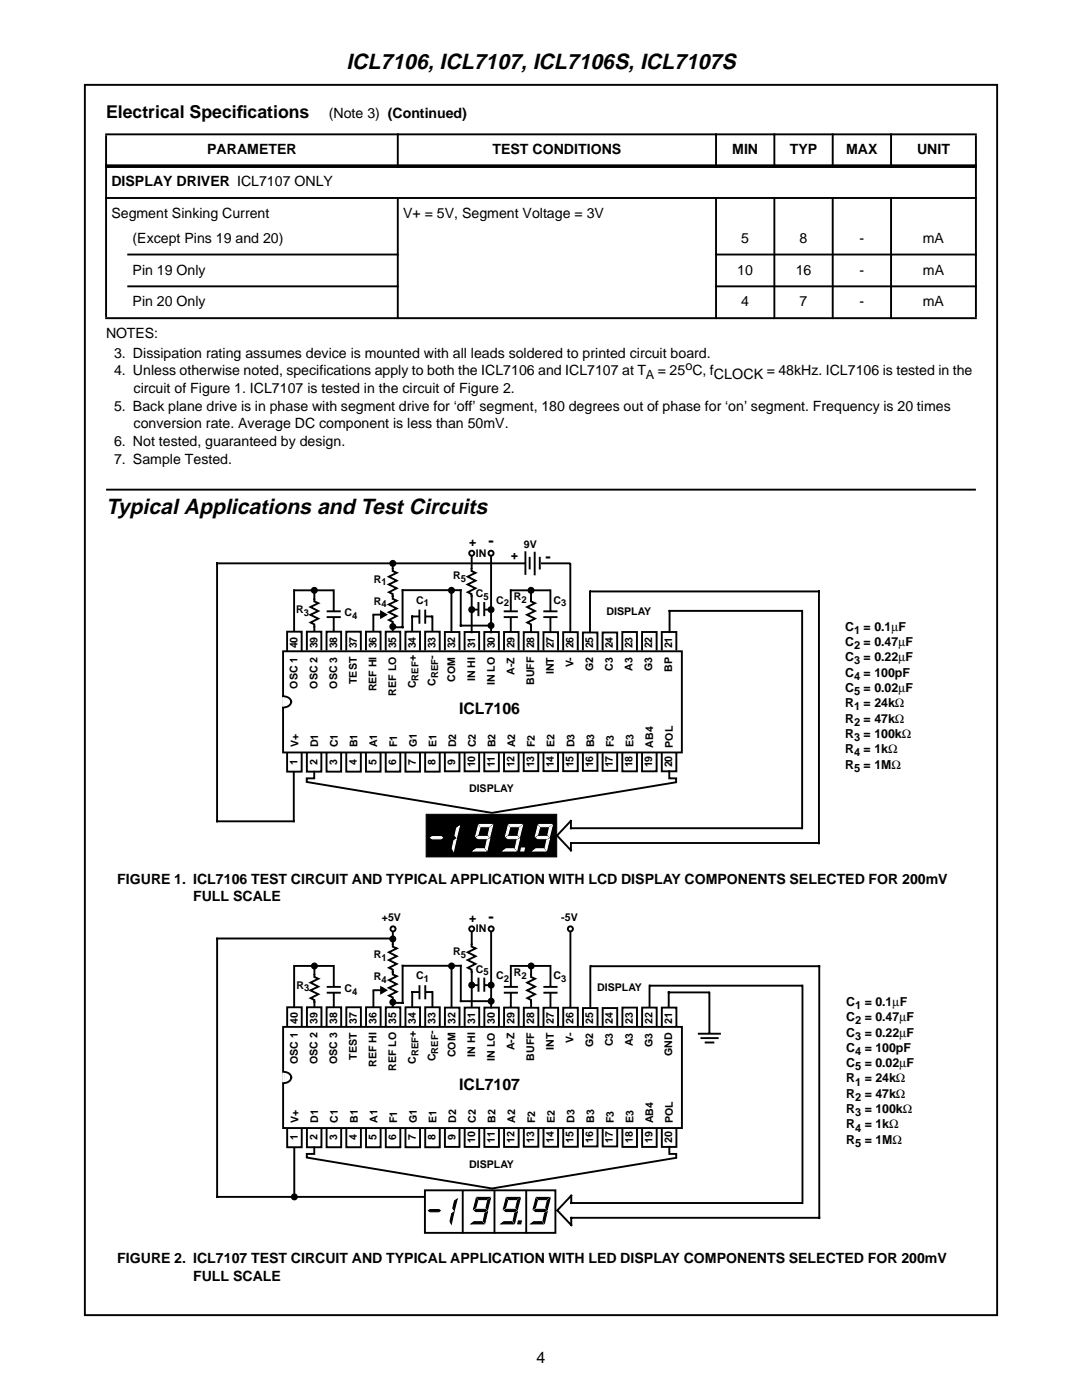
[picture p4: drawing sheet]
<svg xmlns="http://www.w3.org/2000/svg" width="216mm" height="279mm" viewBox="0 0 216 279" stroke-linecap="round" stroke-linejoin="round" font-family="sans-serif">
<path d="M16.9 16.9h182.1v245.6h-182.1zM62.7 118v8.4" fill="none" stroke="#000" stroke-width=".38"/>
<g fill="#000" stroke="#000" stroke-width=".38">
<path d="M79.4 26.6v6.9zM142.9 26.6v6.9zM154.5 26.6v6.9zM166.2 26.6v6.9zM177.8 26.6v6.9zM21 26.8h173.9zM21 39.5h173.9zM25.4 50.8h54.2zM25.4 57.2h54.2zM142.7 50.8h52.2zM142.7 57.2h52.2zM21.2 27v36.3z"/>
<path d="M79.4 39.3v24.4zM142.9 39.3v24.4zM154.5 39.3v24.4zM166.2 39.3v24.4zM177.8 39.3v24.4zM194.7 27v36.3zM21 63.5h173.9zM21.2 97.7h173.5z"/>
</g>
<path d="M21 33.2h173.9z" fill="#000" stroke="#000" stroke-width=".72" stroke-linecap="butt"/>
<path d="M62.2 119.7h1.1v5.1h-1.1z" fill-rule="evenodd" fill="#fff"/>
<path d="M58.7 117.8v8.1M62.7 119.6v.4l.8 .4-1.6 .7 1.6 .8-1.6 .8 1.6 .8-1.5 .7 .7 .4v.4M66.6 117.8v8.1" fill="none" stroke="#000" stroke-width=".38"/>
<path d="M66.2 122h.6v1.1h-.6z" fill-rule="evenodd" fill="#fff"/>
<g fill="none" stroke="#000" stroke-width=".38">
<path d="M58.7 117.8h7.7M106 118v8.4M65.4 123.2h2.4M65.4 122h2.4"/>
<circle cx="62.7" cy="117.8" r=".5"/>
</g>
<path d="M62.3 117.6l.4-.3v.5v-.5a.51 .51 0 0 1 .5 .6 .51 .51 0 0 1-.6 .4 .51 .51 0 0 1-.3-.7z" fill="#000"/>
<path d="M105.4 119.7h1.2v5.1h-1.2z" fill-rule="evenodd" fill="#fff"/>
<path d="M101.9 117.8v8.1M106 119.6v.4l.8 .4-1.6 .7 1.5 .8-1.5 .8 1.5 .8-1.5 .7 .8 .4v.4M109.8 117.8v8.3" fill="none" stroke="#000" stroke-width=".38"/>
<path d="M84.7 150.4h2.9v3.6h-2.9z" fill-rule="evenodd" fill="#fff"/>
<path d="M84.8 150.4v3.6h2.9v-3.6" fill="none" stroke="#000" stroke-width=".38"/>
<path d="M80.9 150.4h2.9v3.6h-2.9z" fill-rule="evenodd" fill="#fff"/>
<path d="M80.9 150.4v3.6h2.9v-3.6" fill="none" stroke="#000" stroke-width=".38"/>
<path d="M77 150.4h2.9v3.6h-2.9z" fill-rule="evenodd" fill="#fff"/>
<path d="M77 150.4v3.6h2.9v-3.6" fill="none" stroke="#000" stroke-width=".38"/>
<path d="M73.1 150.5h2.9v3.5h-2.9z" fill-rule="evenodd" fill="#fff"/>
<path d="M73 150.5v3.5h2.9v-3.5" fill="none" stroke="#000" stroke-width=".38"/>
<path d="M69.1 150.4h2.9v3.6h-2.9z" fill-rule="evenodd" fill="#fff"/>
<path d="M69.1 150.4v3.6h2.9v-3.6" fill="none" stroke="#000" stroke-width=".38"/>
<path d="M65.2 150.4h2.9v3.6h-2.9z" fill-rule="evenodd" fill="#fff"/>
<path d="M65.2 150.4v3.6h2.9v-3.6" fill="none" stroke="#000" stroke-width=".38"/>
<path d="M61.3 150.4h2.9v3.6h-2.9z" fill-rule="evenodd" fill="#fff"/>
<path d="M61.2 150.4v3.6h2.9v-3.6" fill="none" stroke="#000" stroke-width=".38"/>
<path d="M57.3 150.3h2.9v3.7h-2.9z" fill-rule="evenodd" fill="#fff"/>
<path d="M57.3 150.3v3.7h2.9v-3.7" fill="none" stroke="#000" stroke-width=".38"/>
<path d="M88.7 150.5h2.9v3.4h-2.9z" fill-rule="evenodd" fill="#fff"/>
<path d="M88.8 150.5v3.4h2.9v-3.4" fill="none" stroke="#000" stroke-width=".38"/>
<path d="M92.6 150.5h2.9v3.4h-2.9z" fill-rule="evenodd" fill="#fff"/>
<path d="M92.7 150.5v3.4h2.9v-3.4" fill="none" stroke="#000" stroke-width=".38"/>
<path d="M96.5 150.4h3v3.5h-3z" fill-rule="evenodd" fill="#fff"/>
<path d="M96.6 150.4v3.5h2.9v-3.5" fill="none" stroke="#000" stroke-width=".38"/>
<path d="M100.5 150.5h2.9v3.4h-2.9z" fill-rule="evenodd" fill="#fff"/>
<path d="M100.6 150.5v3.4h2.9v-3.4" fill="none" stroke="#000" stroke-width=".38"/>
<path d="M120.1 150.5h2.9v3.3h-2.9z" fill-rule="evenodd" fill="#fff"/>
<path d="M120.2 150.5v3.3h3v-3.3" fill="none" stroke="#000" stroke-width=".38"/>
<path d="M116.2 150.5h2.9v3.3h-2.9z" fill-rule="evenodd" fill="#fff"/>
<path d="M116.3 150.5v3.3h2.9v-3.3" fill="none" stroke="#000" stroke-width=".38"/>
<path d="M112.4 150.4h2.9v3.5h-2.9z" fill-rule="evenodd" fill="#fff"/>
<path d="M112.4 150.4v3.5h2.9v-3.5" fill="none" stroke="#000" stroke-width=".38"/>
<path d="M108.4 150.4h2.9v3.5h-2.9z" fill-rule="evenodd" fill="#fff"/>
<path d="M108.4 150.4v3.5h3v-3.5" fill="none" stroke="#000" stroke-width=".38"/>
<path d="M104.5 150.4h2.9v3.5h-2.9z" fill-rule="evenodd" fill="#fff"/>
<path d="M104.5 150.4v3.5h2.9v-3.5" fill="none" stroke="#000" stroke-width=".38"/>
<path d="M131.7 150.4h2.9v3.5h-2.9z" fill-rule="evenodd" fill="#fff"/>
<path d="M132 150.4v3.5h3v-3.5" fill="none" stroke="#000" stroke-width=".38"/>
<path d="M127.8 150.4h2.9v3.5h-2.9z" fill-rule="evenodd" fill="#fff"/>
<path d="M128.1 150.4v3.5h2.9v-3.5" fill="none" stroke="#000" stroke-width=".38"/>
<path d="M123.9 150.4h2.9v3.5h-2.9z" fill-rule="evenodd" fill="#fff"/>
<path d="M124.2 150.4v3.5h2.9v-3.5" fill="none" stroke="#000" stroke-width=".38"/>
<path d="M84.7 126.1h2.9v3.5h-2.9z" fill-rule="evenodd" fill="#fff"/>
<path d="M84.8 129.6v-3.5h2.9v3.5" fill="none" stroke="#000" stroke-width=".38"/>
<path d="M80.9 126.1h2.9v3.5h-2.9z" fill-rule="evenodd" fill="#fff"/>
<path d="M80.9 129.6v-3.5h2.9v3.5" fill="none" stroke="#000" stroke-width=".38"/>
<path d="M77 126.1h2.9v3.5h-2.9z" fill-rule="evenodd" fill="#fff"/>
<path d="M77 129.6v-3.5h2.9v3.5" fill="none" stroke="#000" stroke-width=".38"/>
<path d="M73.1 126.1h2.9v3.5h-2.9z" fill-rule="evenodd" fill="#fff"/>
<path d="M73 129.6v-3.5h2.9v3.5" fill="none" stroke="#000" stroke-width=".38"/>
<path d="M69.1 126.1h2.9v3.5h-2.9z" fill-rule="evenodd" fill="#fff"/>
<path d="M69.1 129.6v-3.5h2.9v3.5" fill="none" stroke="#000" stroke-width=".38"/>
<path d="M65.2 126.1h2.9v3.5h-2.9z" fill-rule="evenodd" fill="#fff"/>
<path d="M65.2 129.6v-3.5h2.9v3.5" fill="none" stroke="#000" stroke-width=".38"/>
<path d="M61.3 126.1h2.9v3.5h-2.9z" fill-rule="evenodd" fill="#fff"/>
<path d="M61.2 129.6v-3.5h2.9v3.5" fill="none" stroke="#000" stroke-width=".38"/>
<path d="M57.3 126.1h2.9v3.7h-2.9z" fill-rule="evenodd" fill="#fff"/>
<path d="M57.3 129.8v-3.7h2.9v3.7" fill="none" stroke="#000" stroke-width=".38"/>
<path d="M88.7 126.1h2.9v3.5h-2.9z" fill-rule="evenodd" fill="#fff"/>
<path d="M88.8 129.6v-3.5h2.9v3.5" fill="none" stroke="#000" stroke-width=".38"/>
<path d="M92.6 126.1h2.9v3.5h-2.9z" fill-rule="evenodd" fill="#fff"/>
<path d="M92.7 129.6v-3.5h2.9v3.5" fill="none" stroke="#000" stroke-width=".38"/>
<path d="M96.5 126.1h3v3.5h-3z" fill-rule="evenodd" fill="#fff"/>
<path d="M96.6 129.6v-3.5h2.9v3.5" fill="none" stroke="#000" stroke-width=".38"/>
<path d="M100.5 126.1h2.9v3.5h-2.9z" fill-rule="evenodd" fill="#fff"/>
<path d="M100.6 129.6v-3.5h2.9v3.5" fill="none" stroke="#000" stroke-width=".38"/>
<path d="M120.1 126.2h2.9v3.4h-2.9z" fill-rule="evenodd" fill="#fff"/>
<path d="M120.2 129.6v-3.4h3v3.4" fill="none" stroke="#000" stroke-width=".38"/>
<path d="M116.2 126.2h2.9v3.4h-2.9z" fill-rule="evenodd" fill="#fff"/>
<path d="M116.3 129.6v-3.4h2.9v3.4" fill="none" stroke="#000" stroke-width=".38"/>
<path d="M112.4 126.2h2.9v3.4h-2.9z" fill-rule="evenodd" fill="#fff"/>
<path d="M112.4 129.6v-3.4h2.9v3.4" fill="none" stroke="#000" stroke-width=".38"/>
<path d="M108.4 126.2h2.9v3.4h-2.9z" fill-rule="evenodd" fill="#fff"/>
<path d="M108.4 129.6v-3.4h3v3.4" fill="none" stroke="#000" stroke-width=".38"/>
<path d="M104.5 126.2h2.9v3.4h-2.9z" fill-rule="evenodd" fill="#fff"/>
<path d="M104.5 129.6v-3.4h2.9v3.4" fill="none" stroke="#000" stroke-width=".38"/>
<path d="M131.7 126.1h2.9v3.5h-2.9z" fill-rule="evenodd" fill="#fff"/>
<path d="M132 129.6v-3.5h3v3.5" fill="none" stroke="#000" stroke-width=".38"/>
<path d="M127.8 126.1h2.9v3.5h-2.9z" fill-rule="evenodd" fill="#fff"/>
<path d="M128.1 129.6v-3.5h2.9v3.5" fill="none" stroke="#000" stroke-width=".38"/>
<path d="M123.9 126.1h2.9v3.5h-2.9z" fill-rule="evenodd" fill="#fff"/>
<path d="M124.2 129.6v-3.5h2.9v3.5" fill="none" stroke="#000" stroke-width=".38"/>
<path d="M56.5 130h79.6v20.2h-79.6z" fill-rule="evenodd" fill="#fff" stroke="#000" stroke-width=".38"/>
<path d="M56.5 139l.7 .1a1.18 1.18 0 0 1 .9 1M58.1 140l-.4 .8-.5 .3-.7 .1M58.6 154.2v9.7M133.5 153.9v1.4h1.4v.8l-36.7 6.1-37-6.1v-.8h1.5v-1.3" fill="none" stroke="#000" stroke-width=".38"/>
<path d="M56.5 139.3v1.5" fill="none" stroke="#fff" stroke-width=".38"/>
<path d="M85 162.5h26.1v8.5h-26.1z" fill-rule="evenodd" fill="#000" stroke="#000" stroke-width=".21"/>
<path d="M101.5 122h.7v1.1h-.7z" fill-rule="evenodd" fill="#fff"/>
<path d="M100.7 123.2h2.4M100.7 122h2.4" fill="none" stroke="#000" stroke-width=".38"/>
<path d="M109.4 122h.7v1.1h-.7z" fill-rule="evenodd" fill="#fff"/>
<g fill="none" stroke="#000" stroke-width=".38">
<path d="M43.3 112.4h70.3M43.3 112.4v51.5h15.3M101.9 117.8h7.7M113.8 112.6v13.5M74.5 122.8v3.1M86 123h-3.8v2.9M86.3 123v2.9M108.6 123.2h2.4M108.6 122h2.4"/>
<circle cx="106" cy="117.8" r=".5"/>
</g>
<path d="M105.5 117.6l.5-.3v.5v-.5a.51 .51 0 0 1 .5 .6 .51 .51 0 0 1-.7 .4 .51 .51 0 0 1-.3-.7z" fill="#000"/>
<path d="M83.7 122.8h1.1v.7h-1.1z" fill-rule="evenodd" fill="#fff"/>
<path d="M78.4 112.6v13.3M83.7 121.9v2.4M84.8 121.9v2.4" fill="none" stroke="#000" stroke-width=".38"/>
<path d="M77.8 119.2h1.2v5.1h-1.2z" fill-rule="evenodd" fill="#fff"/>
<path d="M78.4 119.1v.4l.8 .4-1.6 .7 1.6 .8-1.6 .8 1.6 .8-1.6 .7 .8 .4v.4" fill="none" stroke="#000" stroke-width=".38"/>
<path d="M77.8 113.6h1.2v5.2h-1.2z" fill-rule="evenodd" fill="#fff"/>
<path d="M78.4 113.5v.5l.8 .3-1.6 .8 1.6 .8-1.6 .7 1.6 .8-1.6 .8 .8 .4v.4M91.9 117.8h-11.6v7.4h-2M74.5 122.7h1.4M76 122.1l1 .6-1 .5z" fill="none" stroke="#000" stroke-width=".38"/>
<path d="M76 122.1l1 .6-1 .5z" fill="#000"/>
<path d="M98 111.1v15.1z" fill="#fff" stroke="#000" stroke-width=".38"/>
<path d="M97.6 110.2l.4-.3v.5v-.5a.51 .51 0 0 1 .5 .6 .51 .51 0 0 1-.7 .4 .51 .51 0 0 1-.2-.7z" fill="#fff"/>
<circle cx="98" cy="110.4" r=".5" fill="none" stroke="#000" stroke-width=".38"/>
<path d="M94.1 111.1v15.1z" fill="#fff" stroke="#000" stroke-width=".38"/>
<path d="M93.7 110.2l.4-.3v.5v-.5a.51 .51 0 0 1 .5 .6 .51 .51 0 0 1-.7 .4 .51 .51 0 0 1-.2-.7z" fill="#fff"/>
<g fill="none" stroke="#000" stroke-width=".38">
<path d="M90.1 118v8"/>
<circle cx="90.1" cy="117.8" r=".5"/>
<circle cx="94.1" cy="110.4" r=".5"/>
</g>
<path d="M89.6 117.6l.5-.3v.5v-.5a.51 .51 0 0 1 .5 .6 .51 .51 0 0 1-.7 .4 .51 .51 0 0 1-.3-.7z" fill="#000"/>
<path d="M93.6 113.6h1.2v5.2h-1.2z" fill-rule="evenodd" fill="#fff"/>
<path d="M91.9 117.8v7.1h5.9M94.1 113.5v.5l.8 .3-1.6 .8 1.6 .8-1.6 .7 1.6 .8-1.6 .8 .8 .4v.4M94.1 121.7h3.7" fill="none" stroke="#000" stroke-width=".38"/>
<path d="M95.4 121.3h1.2v.7h-1.2z" fill-rule="evenodd" fill="#fff"/>
<g fill="none" stroke="#000" stroke-width=".38">
<path d="M117.7 118v8.1M117.9 118h45.5v50.3M95.5 120.3v2.5M96.6 120.3v2.5M159.9 121.9h-26.3v4.2M160.1 121.9v43.4M113.9 165.3h46M113.9 163.8l-2.7 3 2.7 2.9v-1.5h49.5M113.9 163.8v1.5"/>
<circle cx="78.4" cy="112.4" r=".5"/>
<circle cx="78.4" cy="125.1" r=".5"/>
<circle cx="94.1" cy="121.7" r=".5"/>
<circle cx="98" cy="121.7" r=".5"/>
<circle cx="98" cy="124.8" r=".5"/>
</g>
<path d="M78.1 112l.3-.1v.5v-.5a.51 .51 0 0 1 .5 .7 .51 .51 0 0 1-.9 .2 .51 .51 0 0 1 .1-.8zM77.9 124.8l.5-.3v.5v-.5a.51 .51 0 0 1 .5 .6 .51 .51 0 0 1-.7 .4 .51 .51 0 0 1-.3-.7zM93.7 121.4l.4-.3v.6v-.6a.51 .51 0 0 1 .5 .6 .51 .51 0 0 1-.7 .4 .51 .51 0 0 1-.2-.7zM97.6 124.6l.4-.3v.6v-.6a.51 .51 0 0 1 .5 .6 .51 .51 0 0 1-.7 .4 .51 .51 0 0 1-.2-.7zM97.6 121.4l.4-.3v.6v-.6a.51 .51 0 0 1 .5 .6 .51 .51 0 0 1-.7 .4 .51 .51 0 0 1-.2-.7z" fill="#000"/>
<g fill="#fff" stroke="#fff" stroke-width=".21">
<path d="M90.6 167.8l.4-.3-.5 2.3-.3-.5z" fill-rule="evenodd"/>
<path d="M95.5 164.8l.3 .4-.4 1.4-.5 .3z" fill-rule="evenodd"/>
<path d="M95.6 164.5h2.5l-.6 .5h-1.6z" fill-rule="evenodd"/>
<path d="M94.4 169.8l.6-.4h1.6l.3 .4z" fill-rule="evenodd"/>
<path d="M97.2 167.7l.5-.3-.5 2.3-.3-.4z" fill-rule="evenodd"/>
<path d="M95.1 167.2l.3-.3h1.9l.2 .2-.3 .3h-1.8z" fill-rule="evenodd"/>
<path d="M97.8 165.1l.5-.3-.6 2.2-.3-.4z" fill-rule="evenodd"/>
<path d="M91.1 165.3l.6-.4-.6 2.2-.3-.4z" fill-rule="evenodd"/>
<path d="M85.9 167.2l.3-.2h1.9l.2 .2-.3 .2h-1.7z" fill-rule="evenodd"/>
<path d="M101.4 164.8l.3 .4-.4 1.4-.4 .3z" fill-rule="evenodd"/>
<path d="M101.6 164.5h2.5l-.6 .5h-1.6z" fill-rule="evenodd"/>
<path d="M100.4 169.8l.6-.4h1.6l.3 .4z" fill-rule="evenodd"/>
<path d="M103.2 167.7l.5-.3-.6 2.3-.3-.4z" fill-rule="evenodd"/>
<path d="M101 167.2l.4-.3h1.9l.2 .2-.3 .3h-1.8z" fill-rule="evenodd"/>
<path d="M103.7 165.1l.5-.3-.5 2.2-.3-.4z" fill-rule="evenodd"/>
<path d="M107.4 164.8l.3 .4-.4 1.4-.5 .3z" fill-rule="evenodd"/>
<path d="M107.5 164.5h2.5l-.6 .5h-1.6z" fill-rule="evenodd"/>
<path d="M106.4 169.8l.5-.4h1.6l.3 .4z" fill-rule="evenodd"/>
<path d="M109.1 167.7l.5-.3-.5 2.3-.3-.4z" fill-rule="evenodd"/>
<path d="M107 167.2l.3-.3h1.9l.2 .2-.3 .3h-1.8z" fill-rule="evenodd"/>
<path d="M109.7 165.1l.5-.3-.6 2.2-.3-.4z" fill-rule="evenodd"/>
<path d="M104.1 169.2h.5l-.1 .6h-.6z" fill-rule="evenodd"/>
</g>
<path d="M104.7 111.9h3.2v.9h-3.2z" fill-rule="evenodd" fill="#fff"/>
<g fill="#fff" stroke="#000" stroke-width=".38">
<path d="M105.7 111.3v2.1z"/>
<path d="M106.7 110.3v4.3z"/>
<path d="M107.7 111.3v2.2z"/>
</g>
<path d="M104.8 110.2v4.3M62.7 192.9v8.4" fill="none" stroke="#000" stroke-width=".38"/>
<path d="M62.2 194.6h1.1v5.2h-1.1z" fill-rule="evenodd" fill="#fff"/>
<path d="M58.7 192.8v8M62.7 194.6v.4l.8 .3-1.5 .8 1.5 .8-1.6 .8 1.6 .7-1.5 .8 .7 .4v.4M66.6 192.8v8" fill="none" stroke="#000" stroke-width=".38"/>
<path d="M66.2 196.9h.6v1.1h-.6z" fill-rule="evenodd" fill="#fff"/>
<g fill="none" stroke="#000" stroke-width=".38">
<path d="M58.8 192.8h7.6M65.4 198.1h2.4M65.4 197h2.4M106 192.9v8.4"/>
<circle cx="62.7" cy="192.8" r=".5"/>
</g>
<path d="M62.3 192.5l.4-.2v.5v-.5a.51 .51 0 0 1 .5 .6 .51 .51 0 0 1-.6 .3 .51 .51 0 0 1-.3-.7z" fill="#000"/>
<path d="M105.4 194.6h1.2v5.2h-1.2z" fill-rule="evenodd" fill="#fff"/>
<path d="M101.9 192.8v8M106 194.6v.4l.8 .3-1.6 .8 1.6 .8-1.6 .8 1.6 .7-1.6 .8 .8 .4v.4M109.8 192.8v8.2" fill="none" stroke="#000" stroke-width=".38"/>
<path d="M84.7 225.4h2.9v3.6h-2.9z" fill-rule="evenodd" fill="#fff"/>
<path d="M84.8 225.4v3.6h2.9v-3.6" fill="none" stroke="#000" stroke-width=".38"/>
<path d="M80.9 225.4h2.9v3.6h-2.9z" fill-rule="evenodd" fill="#fff"/>
<path d="M80.9 225.4v3.6h2.9v-3.6" fill="none" stroke="#000" stroke-width=".38"/>
<path d="M77 225.4h2.9v3.6h-2.9z" fill-rule="evenodd" fill="#fff"/>
<path d="M77 225.4v3.6h2.9v-3.6" fill="none" stroke="#000" stroke-width=".38"/>
<path d="M73.1 225.4h2.9v3.6h-2.9z" fill-rule="evenodd" fill="#fff"/>
<path d="M73 225.4v3.6h2.9v-3.6" fill="none" stroke="#000" stroke-width=".38"/>
<path d="M69.1 225.4h2.9v3.6h-2.9z" fill-rule="evenodd" fill="#fff"/>
<path d="M69.1 225.4v3.6h2.9v-3.6" fill="none" stroke="#000" stroke-width=".38"/>
<path d="M65.2 225.4h2.9v3.6h-2.9z" fill-rule="evenodd" fill="#fff"/>
<path d="M65.2 225.4v3.6h2.9v-3.6" fill="none" stroke="#000" stroke-width=".38"/>
<path d="M61.3 225.4h2.9v3.6h-2.9z" fill-rule="evenodd" fill="#fff"/>
<path d="M61.2 225.4v3.6h2.9v-3.6" fill="none" stroke="#000" stroke-width=".38"/>
<path d="M57.4 225.2h2.9v3.8h-2.9z" fill-rule="evenodd" fill="#fff"/>
<path d="M57.3 225.2v3.8h2.9v-3.8" fill="none" stroke="#000" stroke-width=".38"/>
<path d="M88.7 225.4h2.9v3.5h-2.9z" fill-rule="evenodd" fill="#fff"/>
<path d="M88.8 225.4v3.5h2.9v-3.5" fill="none" stroke="#000" stroke-width=".38"/>
<path d="M92.7 225.4h2.9v3.5h-2.9z" fill-rule="evenodd" fill="#fff"/>
<path d="M92.7 225.4v3.5h2.9v-3.5" fill="none" stroke="#000" stroke-width=".38"/>
<path d="M96.6 225.4h2.9v3.5h-2.9z" fill-rule="evenodd" fill="#fff"/>
<path d="M96.7 225.4v3.5h2.9v-3.5" fill="none" stroke="#000" stroke-width=".38"/>
<path d="M100.5 225.4h2.9v3.5h-2.9z" fill-rule="evenodd" fill="#fff"/>
<path d="M100.6 225.4v3.5h2.9v-3.5" fill="none" stroke="#000" stroke-width=".38"/>
<path d="M120.1 225.4h2.9v3.4h-2.9z" fill-rule="evenodd" fill="#fff"/>
<path d="M120.3 225.4v3.4h2.9v-3.4" fill="none" stroke="#000" stroke-width=".38"/>
<path d="M116.2 225.4h2.9v3.4h-2.9z" fill-rule="evenodd" fill="#fff"/>
<path d="M116.3 225.4v3.4h2.9v-3.4" fill="none" stroke="#000" stroke-width=".38"/>
<path d="M112.4 225.4h2.9v3.5h-2.9z" fill-rule="evenodd" fill="#fff"/>
<path d="M112.4 225.4v3.5h2.9v-3.5" fill="none" stroke="#000" stroke-width=".38"/>
<path d="M108.4 225.4h2.9v3.5h-2.9z" fill-rule="evenodd" fill="#fff"/>
<path d="M108.5 225.4v3.5h2.9v-3.5" fill="none" stroke="#000" stroke-width=".38"/>
<path d="M104.5 225.4h2.9v3.5h-2.9z" fill-rule="evenodd" fill="#fff"/>
<path d="M104.5 225.4v3.5h2.9v-3.5" fill="none" stroke="#000" stroke-width=".38"/>
<path d="M131.7 225.4h3v3.5h-3z" fill-rule="evenodd" fill="#fff"/>
<path d="M132.1 225.4v3.5h2.9v-3.5" fill="none" stroke="#000" stroke-width=".38"/>
<path d="M127.8 225.4h2.9v3.5h-2.9z" fill-rule="evenodd" fill="#fff"/>
<path d="M128.1 225.4v3.5h2.9v-3.5" fill="none" stroke="#000" stroke-width=".38"/>
<path d="M123.9 225.4h2.9v3.5h-2.9z" fill-rule="evenodd" fill="#fff"/>
<path d="M124.2 225.4v3.5h2.9v-3.5" fill="none" stroke="#000" stroke-width=".38"/>
<path d="M84.7 201h2.9v3.6h-2.9z" fill-rule="evenodd" fill="#fff"/>
<path d="M84.8 204.6v-3.6h2.9v3.6" fill="none" stroke="#000" stroke-width=".38"/>
<path d="M80.9 201h2.9v3.6h-2.9z" fill-rule="evenodd" fill="#fff"/>
<path d="M80.9 204.6v-3.6h2.9v3.6" fill="none" stroke="#000" stroke-width=".38"/>
<path d="M77 201h2.9v3.6h-2.9z" fill-rule="evenodd" fill="#fff"/>
<path d="M77 204.6v-3.6h2.9v3.6" fill="none" stroke="#000" stroke-width=".38"/>
<path d="M73.1 201h2.9v3.6h-2.9z" fill-rule="evenodd" fill="#fff"/>
<path d="M73 204.6v-3.6h2.9v3.6" fill="none" stroke="#000" stroke-width=".38"/>
<path d="M69.1 201h2.9v3.6h-2.9z" fill-rule="evenodd" fill="#fff"/>
<path d="M69.1 204.6v-3.6h2.9v3.6" fill="none" stroke="#000" stroke-width=".38"/>
<path d="M65.2 201h2.9v3.6h-2.9z" fill-rule="evenodd" fill="#fff"/>
<path d="M65.2 204.6v-3.6h2.9v3.6" fill="none" stroke="#000" stroke-width=".38"/>
<path d="M61.3 201h2.9v3.6h-2.9z" fill-rule="evenodd" fill="#fff"/>
<path d="M61.2 204.6v-3.6h2.9v3.6" fill="none" stroke="#000" stroke-width=".38"/>
<path d="M57.4 201h2.9v3.7h-2.9z" fill-rule="evenodd" fill="#fff"/>
<path d="M57.3 204.7v-3.7h2.9v3.7" fill="none" stroke="#000" stroke-width=".38"/>
<path d="M88.7 201.1h2.9v3.4h-2.9z" fill-rule="evenodd" fill="#fff"/>
<path d="M88.8 204.5v-3.4h2.9v3.4" fill="none" stroke="#000" stroke-width=".38"/>
<path d="M92.7 201.1h2.9v3.4h-2.9z" fill-rule="evenodd" fill="#fff"/>
<path d="M92.7 204.5v-3.4h2.9v3.4" fill="none" stroke="#000" stroke-width=".38"/>
<path d="M96.6 201.1h2.9v3.5h-2.9z" fill-rule="evenodd" fill="#fff"/>
<path d="M96.7 204.6v-3.5h2.9v3.5" fill="none" stroke="#000" stroke-width=".38"/>
<path d="M100.5 201.1h2.9v3.4h-2.9z" fill-rule="evenodd" fill="#fff"/>
<path d="M100.6 204.5v-3.4h2.9v3.4" fill="none" stroke="#000" stroke-width=".38"/>
<path d="M120.1 201.2h2.9v3.3h-2.9z" fill-rule="evenodd" fill="#fff"/>
<path d="M120.3 204.5v-3.3h2.9v3.3" fill="none" stroke="#000" stroke-width=".38"/>
<path d="M116.2 201.2h2.9v3.3h-2.9z" fill-rule="evenodd" fill="#fff"/>
<path d="M116.3 204.5v-3.3h2.9v3.3" fill="none" stroke="#000" stroke-width=".38"/>
<path d="M112.4 201.1h2.9v3.5h-2.9z" fill-rule="evenodd" fill="#fff"/>
<path d="M112.4 204.6v-3.5h2.9v3.5" fill="none" stroke="#000" stroke-width=".38"/>
<path d="M108.4 201.1h2.9v3.5h-2.9z" fill-rule="evenodd" fill="#fff"/>
<path d="M108.5 204.6v-3.5h2.9v3.5" fill="none" stroke="#000" stroke-width=".38"/>
<path d="M104.5 201.1h2.9v3.5h-2.9z" fill-rule="evenodd" fill="#fff"/>
<path d="M104.5 204.6v-3.5h2.9v3.5" fill="none" stroke="#000" stroke-width=".38"/>
<path d="M131.7 201.1h3v3.5h-3z" fill-rule="evenodd" fill="#fff"/>
<path d="M132.1 204.6v-3.5h2.9v3.5" fill="none" stroke="#000" stroke-width=".38"/>
<path d="M127.8 201.1h2.9v3.5h-2.9z" fill-rule="evenodd" fill="#fff"/>
<path d="M128.1 204.6v-3.5h2.9v3.5" fill="none" stroke="#000" stroke-width=".38"/>
<path d="M123.9 201.1h2.9v3.5h-2.9z" fill-rule="evenodd" fill="#fff"/>
<path d="M124.2 204.6v-3.5h2.9v3.5" fill="none" stroke="#000" stroke-width=".38"/>
<path d="M56.5 204.9h79.6v20.2h-79.6z" fill-rule="evenodd" fill="#fff" stroke="#000" stroke-width=".38"/>
<path d="M56.6 213.9l.7 .2a1.15 1.15 0 0 1 .8 .9M58.1 215l-.4 .8-.5 .3-.6 .1M58.7 229.1v9.8M133.6 228.9v1.4h1.3v.8l-36.7 6.1-37-6.2v-.7h1.5v-1.3" fill="none" stroke="#000" stroke-width=".38"/>
<path d="M56.5 214.3v1.5" fill="none" stroke="#fff" stroke-width=".38"/>
<path d="M101.5 196.9h.7v1.1h-.7z" fill-rule="evenodd" fill="#fff"/>
<path d="M100.7 198.1h2.5M100.7 197h2.5" fill="none" stroke="#000" stroke-width=".38"/>
<path d="M109.4 196.9h.7v1.1h-.7z" fill-rule="evenodd" fill="#fff"/>
<g fill="none" stroke="#000" stroke-width=".38">
<path d="M43.3 187.3h35.1M43.3 187.4v51.5h41.4M74.5 197.8v3M86.1 198h-3.8v2.8M86.3 198v2.8M101.9 192.8h7.7M108.6 198.1h2.5M108.6 197h2.5M113.8 186v15"/>
<circle cx="106" cy="192.8" r=".5"/>
</g>
<path d="M105.5 192.5l.5-.2v.5v-.5a.51 .51 0 0 1 .5 .6 .51 .51 0 0 1-.7 .3 .51 .51 0 0 1-.3-.7z" fill="#000"/>
<path d="M83.7 197.8h1.1v.6h-1.1z" fill-rule="evenodd" fill="#fff"/>
<path d="M78.4 185.3v15.5M83.7 196.8v2.4M84.9 196.8v2.4" fill="none" stroke="#000" stroke-width=".38"/>
<path d="M77.8 194.1h1.2v5.2h-1.2z" fill-rule="evenodd" fill="#fff"/>
<path d="M78.4 194.1v.4l.8 .3-1.6 .8 1.6 .8-1.6 .7 1.6 .8-1.6 .8 .8 .4v.4" fill="none" stroke="#000" stroke-width=".38"/>
<path d="M77.8 188.6h1.2v5.1h-1.2z" fill-rule="evenodd" fill="#fff"/>
<path d="M74.5 197.6h1.4M76 197l1 .6-1 .6zM78.4 188.5v.4l.8 .4-1.6 .7 1.6 .8-1.6 .8 1.6 .8-1.6 .7 .8 .4v.4M91.9 192.7h-11.6v7.4h-2" fill="none" stroke="#000" stroke-width=".38"/>
<path d="M76 197l1 .6-1 .6z" fill="#000"/>
<path d="M98 186v15.1z" fill="#fff" stroke="#000" stroke-width=".38"/>
<path d="M97.6 185.1l.4-.2v.5v-.5a.51 .51 0 0 1 .5 .6 .51 .51 0 0 1-.7 .3 .51 .51 0 0 1-.2-.7z" fill="#fff"/>
<circle cx="98" cy="185.4" r=".5" fill="none" stroke="#000" stroke-width=".38"/>
<path d="M94.1 186v15z" fill="#fff" stroke="#000" stroke-width=".38"/>
<path d="M93.9 184.9h.2v.5v-.5a.51 .51 0 0 1 .5 .6 .51 .51 0 0 1-.8 .3 .51 .51 0 0 1 .1-.9z" fill="#fff"/>
<g fill="none" stroke="#000" stroke-width=".38">
<path d="M90.1 192.9v8.1"/>
<circle cx="90.1" cy="192.8" r=".5"/>
<circle cx="94.1" cy="185.4" r=".5"/>
</g>
<path d="M89.7 192.5l.4-.2v.5v-.5a.51 .51 0 0 1 .5 .6 .51 .51 0 0 1-.7 .3 .51 .51 0 0 1-.2-.7z" fill="#000"/>
<path d="M93.6 188.6h1.1v5.1h-1.1z" fill-rule="evenodd" fill="#fff"/>
<path d="M91.9 192.7v7.1h5.9M94.1 188.5v.4l.8 .4-1.6 .7 1.6 .8-1.6 .8 1.6 .8-1.5 .7 .7 .4v.4M94.1 196.6h3.7" fill="none" stroke="#000" stroke-width=".38"/>
<path d="M95.5 196.3h1.1v.6h-1.1z" fill-rule="evenodd" fill="#fff"/>
<g fill="none" stroke="#000" stroke-width=".38">
<path d="M95.5 195.3v2.4M96.6 195.3v2.4"/>
<circle cx="78.4" cy="187.4" r=".5"/>
<circle cx="94.1" cy="196.6" r=".5"/>
<circle cx="98" cy="196.6" r=".5"/>
<circle cx="98" cy="199.8" r=".5"/>
<circle cx="78.4" cy="200" r=".5"/>
</g>
<path d="M78.1 186.9h.3v.5v-.5a.51 .51 0 0 1 .5 .7 .51 .51 0 0 1-.8 .2 .51 .51 0 0 1 0-.9zM93.9 196.2l.2-.1v.5v-.5a.51 .51 0 0 1 .5 .7 .51 .51 0 0 1-.8 .2 .51 .51 0 0 1 .1-.8zM97.6 199.5l.4-.2v.5v-.5a.51 .51 0 0 1 .5 .6 .51 .51 0 0 1-.7 .4 .51 .51 0 0 1-.2-.8zM97.6 196.4l.4-.3v.5v-.5a.51 .51 0 0 1 .5 .6 .51 .51 0 0 1-.7 .4 .51 .51 0 0 1-.2-.7zM77.9 199.8l.5-.3v.5v-.5a.51 .51 0 0 1 .5 .6 .51 .51 0 0 1-.7 .4 .51 .51 0 0 1-.3-.7z" fill="#000"/>
<path d="M84.8 237.6h26v8.4h-26z" fill-rule="evenodd" fill="#fff" stroke="#000" stroke-width=".38"/>
<path d="M58.3 238.6l.4-.2v.5v-.5a.51 .51 0 0 1 .5 .6 .51 .51 0 0 1-.7 .3 .51 .51 0 0 1-.2-.7z" fill="#000"/>
<circle cx="58.7" cy="238.9" r=".5" fill="none" stroke="#000" stroke-width=".38"/>
<path d="M78.2 184.9h.2v.5v-.5a.51 .51 0 0 1 .5 .6 .51 .51 0 0 1-.8 .3 .51 .51 0 0 1 .1-.9z" fill="#fff"/>
<circle cx="78.4" cy="185.4" r=".5" fill="none" stroke="#000" stroke-width=".38"/>
<path d="M113.6 184.9h.2v.5v-.5a.51 .51 0 0 1 .5 .6 .51 .51 0 0 1-.8 .3 .51 .51 0 0 1 .1-.9z" fill="#fff"/>
<g fill="none" stroke="#000" stroke-width=".38">
<path d="M117.8 192.8v8.1M118 192.8h45.5v50.3M129.6 196.7v4.2M129.7 196.7h30.2M141.5 198.1h-8.1v2.9M141.5 198.1v8M160.1 196.7v43.4M139.4 206.3h4.3M140 207.2h3.2M140.8 208.1h1.5M92.3 237.7v8.3M98.7 237.7v8.3"/>
<path d="M105 237.7v8.3M111.2 241.6l2.8 2.9v-1.5h49.5M159.9 240.1h-45.9v-1.5l-2.8 3"/>
<circle cx="113.8" cy="185.4" r=".5"/>
</g>
<g fill="#000" stroke="#000" stroke-width=".21">
<path d="M95 239.2l.3 .4-.4 1.4-.4 .3z" fill-rule="evenodd"/>
<path d="M95.2 239h2.5l-.6 .4h-1.6z" fill-rule="evenodd"/>
<path d="M101 239.2l.3 .4-.4 1.4-.5 .3z" fill-rule="evenodd"/>
<path d="M101.1 239h2.5l-.6 .4h-1.5z" fill-rule="evenodd"/>
<path d="M106.9 239.2l.3 .4-.4 1.4-.4 .3z" fill-rule="evenodd"/>
<path d="M107.1 239h2.5l-.6 .4h-1.6z" fill-rule="evenodd"/>
<path d="M85.5 241.6l.3-.2h1.8l.3 .2-.3 .2h-1.8z" fill-rule="evenodd"/>
<path d="M90.1 242.2l.5-.3-.5 2.4-.3-.6z" fill-rule="evenodd"/>
<path d="M90.7 239.7l.5-.4-.5 2.2-.4-.3z" fill-rule="evenodd"/>
<path d="M94 244.3l.6-.5h1.6l.3 .5z" fill-rule="evenodd"/>
<path d="M94.7 241.6l.3-.2h1.9l.2 .2-.3 .2h-1.8z" fill-rule="evenodd"/>
<path d="M96.8 242.1l.5-.3-.6 2.3-.3-.4z" fill-rule="evenodd"/>
<path d="M97.3 239.6l.5-.4-.5 2.2-.3-.4z" fill-rule="evenodd"/>
<path d="M100 244.3l.5-.5h1.6l.3 .5z" fill-rule="evenodd"/>
<path d="M100.6 241.6l.3-.2h1.9l.3 .2-.3 .2h-1.9z" fill-rule="evenodd"/>
<path d="M102.7 242.1l.5-.3-.5 2.3-.3-.4z" fill-rule="evenodd"/>
<path d="M103.3 239.6l.5-.4-.6 2.2-.3-.4z" fill-rule="evenodd"/>
<path d="M103.4 243.7h.6l-.1 .6h-.6z" fill-rule="evenodd"/>
<path d="M105.9 244.3l.6-.5h1.6l.3 .5z" fill-rule="evenodd"/>
<path d="M106.6 241.6l.3-.2h1.9l.2 .2-.3 .2h-1.8z" fill-rule="evenodd"/>
<path d="M108.7 242.1l.5-.3-.6 2.3-.3-.4z" fill-rule="evenodd"/>
<path d="M109.2 239.6l.6-.4-.6 2.2-.3-.4z" fill-rule="evenodd"/>
</g>
<g font-size="4.3">
<text x="69.1" y="13.8">ICL7106, ICL7107, ICL7106S, ICL7107S</text>
<text x="21.2" y="102.7">Typical Applications and Test Circuits</text>
</g>
<g font-size="3.5">
<text x="21.2" y="23.5">Electrical Specif</text>
<text x="47.2" y="23.5">ications</text>
</g>
<g font-size="3.2">
<text x="97.5" y="109.1">-</text>
<text x="109.9" y="110.4" transform="rotate(-180 109.9 110.4)">-</text>
<text x="91.6" y="142.5">ICL7106</text>
<text x="97.5" y="184">-</text>
<text x="91.6" y="217.5">ICL7107</text>
<text x="107.1" y="272">4</text>
</g>
<g font-size="2.8">
<text x="65.6" y="23.5">(Note 3) (Continued)</text>
<text x="41.3" y="30.8">PARAMETER</text>
<text x="98.3" y="30.8">TEST CONDITIONS</text>
<text x="146.1" y="30.8">MIN</text>
<text x="157.6" y="30.8">TYP</text>
<text x="168.8" y="30.8">MAX</text>
<text x="183" y="30.8">UNIT</text>
<text x="22.2" y="37.2">DISPLAY DRIVER ICL7107 ONLY</text>
<text x="22.2" y="43.5">Segment Sinking Current</text>
<text x="80.4" y="43.5">V+ = 5V, Segment Voltage = 3V</text>
<text x="26.5" y="48.4">(Except Pins 19 and 20)</text>
<text x="147.9" y="48.4">5</text>
<text x="159.6" y="48.4">8</text>
<text x="171.5" y="48.4">-</text>
<text x="184.1" y="48.4">mA</text>
<text x="26.5" y="54.8">Pin 19 Only</text>
<text x="147.1" y="54.8">10</text>
<text x="158.8" y="54.8">16</text>
<text x="171.5" y="54.8">-</text>
<text x="184.2" y="54.8">mA</text>
<text x="26.5" y="61.1">Pin 20 Only</text>
<text x="147.9" y="61.1">4</text>
<text x="159.6" y="61.1">7</text>
<text x="171.5" y="61.1">-</text>
<text x="184.1" y="61.1">mA</text>
<text x="21.2" y="67.5">NOTES:</text>
<text x="22.8" y="71.4">3. Dissipation rating assumes device is mounted with all leads soldered to printed circuit board.</text>
<text x="22.8" y="74.9">4. Unless otherwise noted, specifications apply to both the ICL7106 and ICL7107 at T</text>
<text x="22.8" y="82">5. Back plane drive is in phase with segment drive for ‘off’ segment, 180 degrees out of phase for ‘on’ segment. Frequency is 20 times</text>
<text x="26.7" y="78.4">circuit of Figure 1. ICL7107 is tested in the circuit of Figure 2.</text>
<text x="22.8" y="89">6. Not tested, guaranteed by design.</text>
<text x="26.7" y="85.5">conversion rate. Average DC component is less than 50mV.</text>
<text x="22.8" y="92.5">7. Sample Tested.</text>
<text x="23.4" y="176.4">FIGURE 1. ICL7106 TEST CIRCUIT AND TYPICAL APPLICATION WITH LCD DISPLAY COMPONENTS SELECTED FOR 200mV</text>
<text x="38.5" y="179.9">FULL SCALE</text>
<text x="23.4" y="252">FIGURE 2. ICL7107 TEST CIRCUIT AND TYPICAL APPLICATION WITH LED DISPLAY COMPONENTS SELECTED FOR 200mV</text>
<text x="38.5" y="255.6">FULL SCALE</text>
</g>
<g font-size="2.5">
<text x="128.9" y="75.6">A = 25 C, fCLOCK = 48kHz. ICL7106 is tested in the</text>
<text x="136.8" y="73.8">o</text>
<text x="93.6" y="109.1">+</text>
<text x="103.4" y="110.3" transform="rotate(-180 103.4 110.3)">+</text>
<text x="168.6" y="125.9">C</text>
<text x="168.6" y="128.9">C</text>
<text x="168.6" y="132">C</text>
<text x="168.6" y="135">C</text>
<text x="168.6" y="138.1">C</text>
<text x="168.6" y="141.2">R</text>
<text x="168.6" y="144.2">R</text>
<text x="168.6" y="147.3">R</text>
<text x="168.6" y="153.4">R</text>
<text x="168.6" y="150.3">R</text>
<text x="172.3" y="150.3">= 1kΩ</text>
<text x="93.6" y="184">+</text>
<text x="168.8" y="200.7">C</text>
<text x="168.8" y="203.8">C</text>
<text x="168.8" y="206.9">C</text>
<text x="168.8" y="209.9">C</text>
<text x="168.8" y="213">C</text>
<text x="168.8" y="216">R</text>
<text x="168.8" y="219.1">R</text>
<text x="168.8" y="222.1">R</text>
<text x="168.8" y="225.2">R</text>
<text x="168.8" y="228.3">R</text>
</g>
<g font-size="2.2">
<text x="170.4" y="126.5">1 = 0.1µF</text>
<text x="170.4" y="129.6">2 = 0.47µF</text>
<text x="170.4" y="132.6">3 = 0.22µF</text>
<text x="170.4" y="135.7">4 = 100pF</text>
<text x="170.4" y="138.7">5 = 0.02µF</text>
<text x="170.4" y="141.8">1 = 24kΩ</text>
<text x="170.4" y="144.8">2 = 47kΩ</text>
<text x="170.4" y="147.9">3 = 100kΩ</text>
<text x="170.4" y="151">4</text>
<text x="170.4" y="154">5 = 1MΩ</text>
<text x="170.6" y="201.4">1 = 0.1µF</text>
<text x="170.6" y="204.4">2 = 0.47µF</text>
<text x="170.6" y="207.5">3 = 0.22µF</text>
<text x="170.6" y="210.5">4 = 100pF</text>
<text x="170.6" y="213.6">5 = 0.02µF</text>
<text x="170.6" y="216.7">1 = 24kΩ</text>
<text x="170.6" y="219.7">2 = 47kΩ</text>
<text x="170.6" y="222.8">3 = 100kΩ</text>
<text x="170.6" y="225.8">4 = 1kΩ</text>
<text x="170.6" y="228.9">5 = 1MΩ</text>
</g>
<g font-size="2.1">
<text x="95" y="111.1">IN</text>
<text x="104.5" y="109.4">9V</text>
<text x="74.6" y="116.3">R</text>
<text x="90.4" y="115.6">R</text>
<text x="95" y="119.2">C</text>
<text x="102.5" y="119.8">R</text>
<text x="59.1" y="122.4">R</text>
<text x="68.7" y="123">C</text>
<text x="74.6" y="120.7">R</text>
<text x="83" y="120.5">C</text>
<text x="99" y="120.5">C</text>
<text x="110.4" y="120.5">C</text>
<text x="121" y="122.7">DISPLAY</text>
<text x="59.4" y="129.4" transform="rotate(-90 59.4 129.4)">40</text>
<text x="63.3" y="129.4" transform="rotate(-90 63.3 129.4)">39</text>
<text x="67.3" y="129.4" transform="rotate(-90 67.3 129.4)">38</text>
<text x="71.2" y="129.4" transform="rotate(-90 71.2 129.4)">37</text>
<text x="75.1" y="129.4" transform="rotate(-90 75.1 129.4)">36</text>
<text x="79.1" y="129.4" transform="rotate(-90 79.1 129.4)">35</text>
<text x="83" y="129.4" transform="rotate(-90 83 129.4)">34</text>
<text x="86.9" y="131.5" transform="rotate(-90 86.9 131.5)">-</text>
<text x="86.9" y="129.4" transform="rotate(-90 86.9 129.4)">33</text>
<text x="90.8" y="129.4" transform="rotate(-90 90.8 129.4)">32</text>
<text x="94.8" y="129.4" transform="rotate(-90 94.8 129.4)">31</text>
<text x="98.7" y="129.4" transform="rotate(-90 98.7 129.4)">30</text>
<text x="102.6" y="129.4" transform="rotate(-90 102.6 129.4)">29</text>
<text x="106.6" y="129.4" transform="rotate(-90 106.6 129.4)">28</text>
<text x="110.5" y="129.4" transform="rotate(-90 110.5 129.4)">27</text>
<text x="114.4" y="129.4" transform="rotate(-90 114.4 129.4)">26</text>
<text x="118.4" y="129.4" transform="rotate(-90 118.4 129.4)">25</text>
<text x="122.3" y="129.4" transform="rotate(-90 122.3 129.4)">24</text>
<text x="126.2" y="129.4" transform="rotate(-90 126.2 129.4)">23</text>
<text x="130.2" y="129.4" transform="rotate(-90 130.2 129.4)">22</text>
<text x="134.1" y="129.4" transform="rotate(-90 134.1 129.4)">21</text>
<text x="59.4" y="137.4" transform="rotate(-90 59.4 137.4)">OSC 1</text>
<text x="63.3" y="137.4" transform="rotate(-90 63.3 137.4)">OSC 2</text>
<text x="67.3" y="137.4" transform="rotate(-90 67.3 137.4)">OSC 3</text>
<text x="71.2" y="136.5" transform="rotate(-90 71.2 136.5)">TEST</text>
<text x="83" y="137.4" transform="rotate(-90 83 137.4)">C</text>
<text x="83" y="132" transform="rotate(-90 83 132)">+</text>
<text x="86.9" y="136.8" transform="rotate(-90 86.9 136.8)">C</text>
<text x="90.8" y="136" transform="rotate(-90 90.8 136)">COM</text>
<text x="94.8" y="135.9" transform="rotate(-90 94.8 135.9)">IN HI</text>
<text x="98.7" y="136.7" transform="rotate(-90 98.7 136.7)">IN LO</text>
<text x="102.6" y="134.7" transform="rotate(-90 102.6 134.7)">A-Z</text>
<text x="106.6" y="136.7" transform="rotate(-90 106.6 136.7)">BUFF</text>
<text x="110.5" y="134.6" transform="rotate(-90 110.5 134.6)">INT</text>
<text x="114.4" y="133.1" transform="rotate(-90 114.4 133.1)">V-</text>
<text x="118.4" y="134" transform="rotate(-90 118.4 134)">G2</text>
<text x="122.3" y="133.9" transform="rotate(-90 122.3 133.9)">C3</text>
<text x="126.2" y="133.9" transform="rotate(-90 126.2 133.9)">A3</text>
<text x="130.2" y="134" transform="rotate(-90 130.2 134)">G3</text>
<text x="134.1" y="134.1" transform="rotate(-90 134.1 134.1)">BP</text>
<text x="75.1" y="138" transform="rotate(-90 75.1 138)">REF HI</text>
<text x="79.1" y="138.8" transform="rotate(-90 79.1 138.8)">REF LO</text>
<text x="59.6" y="149.2" transform="rotate(-90 59.6 149.2)">V+</text>
<text x="63.5" y="149.2" transform="rotate(-90 63.5 149.2)">D1</text>
<text x="67.4" y="149.2" transform="rotate(-90 67.4 149.2)">C1</text>
<text x="71.4" y="149.2" transform="rotate(-90 71.4 149.2)">B1</text>
<text x="75.3" y="149.2" transform="rotate(-90 75.3 149.2)">A1</text>
<text x="79.2" y="149.2" transform="rotate(-90 79.2 149.2)">F1</text>
<text x="83.2" y="149.2" transform="rotate(-90 83.2 149.2)">G1</text>
<text x="87.1" y="149.2" transform="rotate(-90 87.1 149.2)">E1</text>
<text x="91" y="149.2" transform="rotate(-90 91 149.2)">D2</text>
<text x="94.9" y="149.2" transform="rotate(-90 94.9 149.2)">C2</text>
<text x="98.9" y="149.2" transform="rotate(-90 98.9 149.2)">B2</text>
<text x="102.8" y="149.2" transform="rotate(-90 102.8 149.2)">A2</text>
<text x="106.7" y="149.2" transform="rotate(-90 106.7 149.2)">F2</text>
<text x="110.7" y="149.2" transform="rotate(-90 110.7 149.2)">E2</text>
<text x="114.6" y="149.2" transform="rotate(-90 114.6 149.2)">D3</text>
<text x="118.5" y="149.2" transform="rotate(-90 118.5 149.2)">B3</text>
<text x="122.5" y="149.2" transform="rotate(-90 122.5 149.2)">F3</text>
<text x="126.4" y="149.2" transform="rotate(-90 126.4 149.2)">E3</text>
<text x="130.3" y="149.2" transform="rotate(-90 130.3 149.2)">AB4</text>
<text x="134.3" y="149.2" transform="rotate(-90 134.3 149.2)">POL</text>
<text x="59.4" y="152.6" transform="rotate(-90 59.4 152.6)">1</text>
<text x="63.3" y="152.6" transform="rotate(-90 63.3 152.6)">2</text>
<text x="67.3" y="152.6" transform="rotate(-90 67.3 152.6)">3</text>
<text x="71.2" y="152.6" transform="rotate(-90 71.2 152.6)">4</text>
<text x="75.1" y="152.6" transform="rotate(-90 75.1 152.6)">5</text>
<text x="79.1" y="152.6" transform="rotate(-90 79.1 152.6)">6</text>
<text x="83" y="152.6" transform="rotate(-90 83 152.6)">7</text>
<text x="86.9" y="152.6" transform="rotate(-90 86.9 152.6)">8</text>
<text x="90.8" y="152.6" transform="rotate(-90 90.8 152.6)">9</text>
<text x="94.8" y="153.2" transform="rotate(-90 94.8 153.2)">10</text>
<text x="98.7" y="153.2" transform="rotate(-90 98.7 153.2)">11</text>
<text x="102.6" y="153.2" transform="rotate(-90 102.6 153.2)">12</text>
<text x="106.6" y="153.2" transform="rotate(-90 106.6 153.2)">13</text>
<text x="110.5" y="153.2" transform="rotate(-90 110.5 153.2)">14</text>
<text x="114.4" y="153.2" transform="rotate(-90 114.4 153.2)">15</text>
<text x="118.4" y="153.2" transform="rotate(-90 118.4 153.2)">16</text>
<text x="122.3" y="153.2" transform="rotate(-90 122.3 153.2)">17</text>
<text x="126.2" y="153.2" transform="rotate(-90 126.2 153.2)">18</text>
<text x="130.2" y="153.2" transform="rotate(-90 130.2 153.2)">19</text>
<text x="134.1" y="153.2" transform="rotate(-90 134.1 153.2)">20</text>
<text x="93.6" y="158">DISPLAY</text>
<text x="76.2" y="183.8">+5V</text>
<text x="112" y="183.8">-5V</text>
<text x="74.6" y="191.3">R</text>
<text x="90.4" y="190.6">R</text>
<text x="95" y="186">IN</text>
<text x="59.1" y="197.3">R</text>
<text x="68.7" y="198">C</text>
<text x="74.6" y="195.6">R</text>
<text x="83" y="195.5">C</text>
<text x="95" y="194.1">C</text>
<text x="99" y="195.5">C</text>
<text x="102.5" y="194.8">R</text>
<text x="110.5" y="195.5">C</text>
<text x="119.2" y="197.7">DISPLAY</text>
<text x="59.4" y="204.4" transform="rotate(-90 59.4 204.4)">40</text>
<text x="63.3" y="204.4" transform="rotate(-90 63.3 204.4)">39</text>
<text x="67.3" y="204.4" transform="rotate(-90 67.3 204.4)">38</text>
<text x="71.2" y="204.4" transform="rotate(-90 71.2 204.4)">37</text>
<text x="75.1" y="204.4" transform="rotate(-90 75.1 204.4)">36</text>
<text x="79.1" y="204.4" transform="rotate(-90 79.1 204.4)">35</text>
<text x="83" y="207" transform="rotate(-90 83 207)">+</text>
<text x="83" y="204.4" transform="rotate(-90 83 204.4)">34</text>
<text x="86.9" y="206.5" transform="rotate(-90 86.9 206.5)">-</text>
<text x="86.9" y="204.4" transform="rotate(-90 86.9 204.4)">33</text>
<text x="90.9" y="204.4" transform="rotate(-90 90.9 204.4)">32</text>
<text x="94.8" y="204.4" transform="rotate(-90 94.8 204.4)">31</text>
<text x="98.7" y="204.4" transform="rotate(-90 98.7 204.4)">30</text>
<text x="102.7" y="209.6" transform="rotate(-90 102.7 209.6)">A-Z</text>
<text x="102.7" y="204.4" transform="rotate(-90 102.7 204.4)">29</text>
<text x="106.6" y="204.4" transform="rotate(-90 106.6 204.4)">28</text>
<text x="110.5" y="209.5" transform="rotate(-90 110.5 209.5)">INT</text>
<text x="110.5" y="204.4" transform="rotate(-90 110.5 204.4)">27</text>
<text x="114.5" y="208.1" transform="rotate(-90 114.5 208.1)">V-</text>
<text x="114.5" y="204.4" transform="rotate(-90 114.5 204.4)">26</text>
<text x="118.4" y="208.9" transform="rotate(-90 118.4 208.9)">G2</text>
<text x="118.4" y="204.4" transform="rotate(-90 118.4 204.4)">25</text>
<text x="122.3" y="208.8" transform="rotate(-90 122.3 208.8)">C3</text>
<text x="122.3" y="204.4" transform="rotate(-90 122.3 204.4)">24</text>
<text x="126.2" y="208.8" transform="rotate(-90 126.2 208.8)">A3</text>
<text x="126.2" y="204.4" transform="rotate(-90 126.2 204.4)">23</text>
<text x="130.2" y="208.9" transform="rotate(-90 130.2 208.9)">G3</text>
<text x="130.2" y="204.4" transform="rotate(-90 130.2 204.4)">22</text>
<text x="134.1" y="204.4" transform="rotate(-90 134.1 204.4)">21</text>
<text x="59.4" y="212.4" transform="rotate(-90 59.4 212.4)">OSC 1</text>
<text x="63.3" y="212.4" transform="rotate(-90 63.3 212.4)">OSC 2</text>
<text x="67.3" y="212.4" transform="rotate(-90 67.3 212.4)">OSC 3</text>
<text x="71.2" y="211.5" transform="rotate(-90 71.2 211.5)">TEST</text>
<text x="75.1" y="213" transform="rotate(-90 75.1 213)">REF HI</text>
<text x="79.1" y="213.8" transform="rotate(-90 79.1 213.8)">REF LO</text>
<text x="83" y="212.3" transform="rotate(-90 83 212.3)">C</text>
<text x="86.9" y="211.8" transform="rotate(-90 86.9 211.8)">C</text>
<text x="90.9" y="211" transform="rotate(-90 90.9 211)">COM</text>
<text x="94.8" y="210.9" transform="rotate(-90 94.8 210.9)">IN HI</text>
<text x="98.7" y="211.7" transform="rotate(-90 98.7 211.7)">IN LO</text>
<text x="106.6" y="211.7" transform="rotate(-90 106.6 211.7)">BUFF</text>
<text x="134.1" y="210.8" transform="rotate(-90 134.1 210.8)">GND</text>
<text x="59.4" y="227.5" transform="rotate(-90 59.4 227.5)">1</text>
<text x="59.6" y="224.1" transform="rotate(-90 59.6 224.1)">V+</text>
<text x="63.3" y="227.5" transform="rotate(-90 63.3 227.5)">2</text>
<text x="63.5" y="224.1" transform="rotate(-90 63.5 224.1)">D1</text>
<text x="67.3" y="227.5" transform="rotate(-90 67.3 227.5)">3</text>
<text x="67.4" y="224.1" transform="rotate(-90 67.4 224.1)">C1</text>
<text x="71.2" y="227.5" transform="rotate(-90 71.2 227.5)">4</text>
<text x="71.4" y="224.1" transform="rotate(-90 71.4 224.1)">B1</text>
<text x="75.1" y="227.5" transform="rotate(-90 75.1 227.5)">5</text>
<text x="75.3" y="224.1" transform="rotate(-90 75.3 224.1)">A1</text>
<text x="79.1" y="227.5" transform="rotate(-90 79.1 227.5)">6</text>
<text x="79.2" y="224.1" transform="rotate(-90 79.2 224.1)">F1</text>
<text x="83" y="227.5" transform="rotate(-90 83 227.5)">7</text>
<text x="83.2" y="224.1" transform="rotate(-90 83.2 224.1)">G1</text>
<text x="86.9" y="227.5" transform="rotate(-90 86.9 227.5)">8</text>
<text x="87.1" y="224.1" transform="rotate(-90 87.1 224.1)">E1</text>
<text x="90.9" y="227.5" transform="rotate(-90 90.9 227.5)">9</text>
<text x="91" y="224.1" transform="rotate(-90 91 224.1)">D2</text>
<text x="95" y="224.1" transform="rotate(-90 95 224.1)">C2</text>
<text x="98.9" y="224.1" transform="rotate(-90 98.9 224.1)">B2</text>
<text x="102.8" y="224.1" transform="rotate(-90 102.8 224.1)">A2</text>
<text x="106.8" y="224.1" transform="rotate(-90 106.8 224.1)">F2</text>
<text x="110.7" y="224.1" transform="rotate(-90 110.7 224.1)">E2</text>
<text x="114.6" y="224.1" transform="rotate(-90 114.6 224.1)">D3</text>
<text x="118.6" y="224.1" transform="rotate(-90 118.6 224.1)">B3</text>
<text x="122.5" y="224.1" transform="rotate(-90 122.5 224.1)">F3</text>
<text x="126.4" y="224.1" transform="rotate(-90 126.4 224.1)">E3</text>
<text x="130.3" y="224.2" transform="rotate(-90 130.3 224.2)">AB4</text>
<text x="134.3" y="224.2" transform="rotate(-90 134.3 224.2)">POL</text>
<text x="93.6" y="233">DISPLAY</text>
<text x="94.8" y="228.1" transform="rotate(-90 94.8 228.1)">10</text>
<text x="98.7" y="228.1" transform="rotate(-90 98.7 228.1)">11</text>
<text x="102.7" y="228.1" transform="rotate(-90 102.7 228.1)">12</text>
<text x="106.6" y="228.1" transform="rotate(-90 106.6 228.1)">13</text>
<text x="110.5" y="228.1" transform="rotate(-90 110.5 228.1)">14</text>
<text x="114.5" y="228.1" transform="rotate(-90 114.5 228.1)">15</text>
<text x="118.4" y="228.1" transform="rotate(-90 118.4 228.1)">16</text>
<text x="122.3" y="228.1" transform="rotate(-90 122.3 228.1)">17</text>
<text x="126.2" y="228.1" transform="rotate(-90 126.2 228.1)">18</text>
<text x="130.2" y="228.1" transform="rotate(-90 130.2 228.1)">19</text>
<text x="134.1" y="228.1" transform="rotate(-90 134.1 228.1)">20</text>
</g>
<g font-size="1.9">
<text x="76.1" y="116.8">1</text>
<text x="91.9" y="116.2">5</text>
<text x="96.5" y="119.7">5</text>
<text x="60.7" y="122.9">3</text>
<text x="70.2" y="123.6">4</text>
<text x="76.1" y="121.2">4</text>
<text x="84.5" y="121">1</text>
<text x="100.5" y="121">2</text>
<text x="104.1" y="120.4">2</text>
<text x="112" y="121">3</text>
<text x="83.5" y="135.8" transform="rotate(-90 83.5 135.8)">REF</text>
<text x="87.4" y="135.3" transform="rotate(-90 87.4 135.3)">REF</text>
<text x="76.1" y="191.8">1</text>
<text x="92" y="191.1">5</text>
<text x="60.7" y="197.8">3</text>
<text x="76.1" y="196.2">4</text>
<text x="84.6" y="196">1</text>
<text x="96.5" y="194.6">5</text>
<text x="100.5" y="196">2</text>
<text x="104.1" y="195.3">2</text>
<text x="112" y="196">3</text>
<text x="70.3" y="198.5">4</text>
<text x="83.5" y="210.8" transform="rotate(-90 83.5 210.8)">REF</text>
<text x="87.4" y="210.3" transform="rotate(-90 87.4 210.3)">REF</text>
</g>
</svg>
